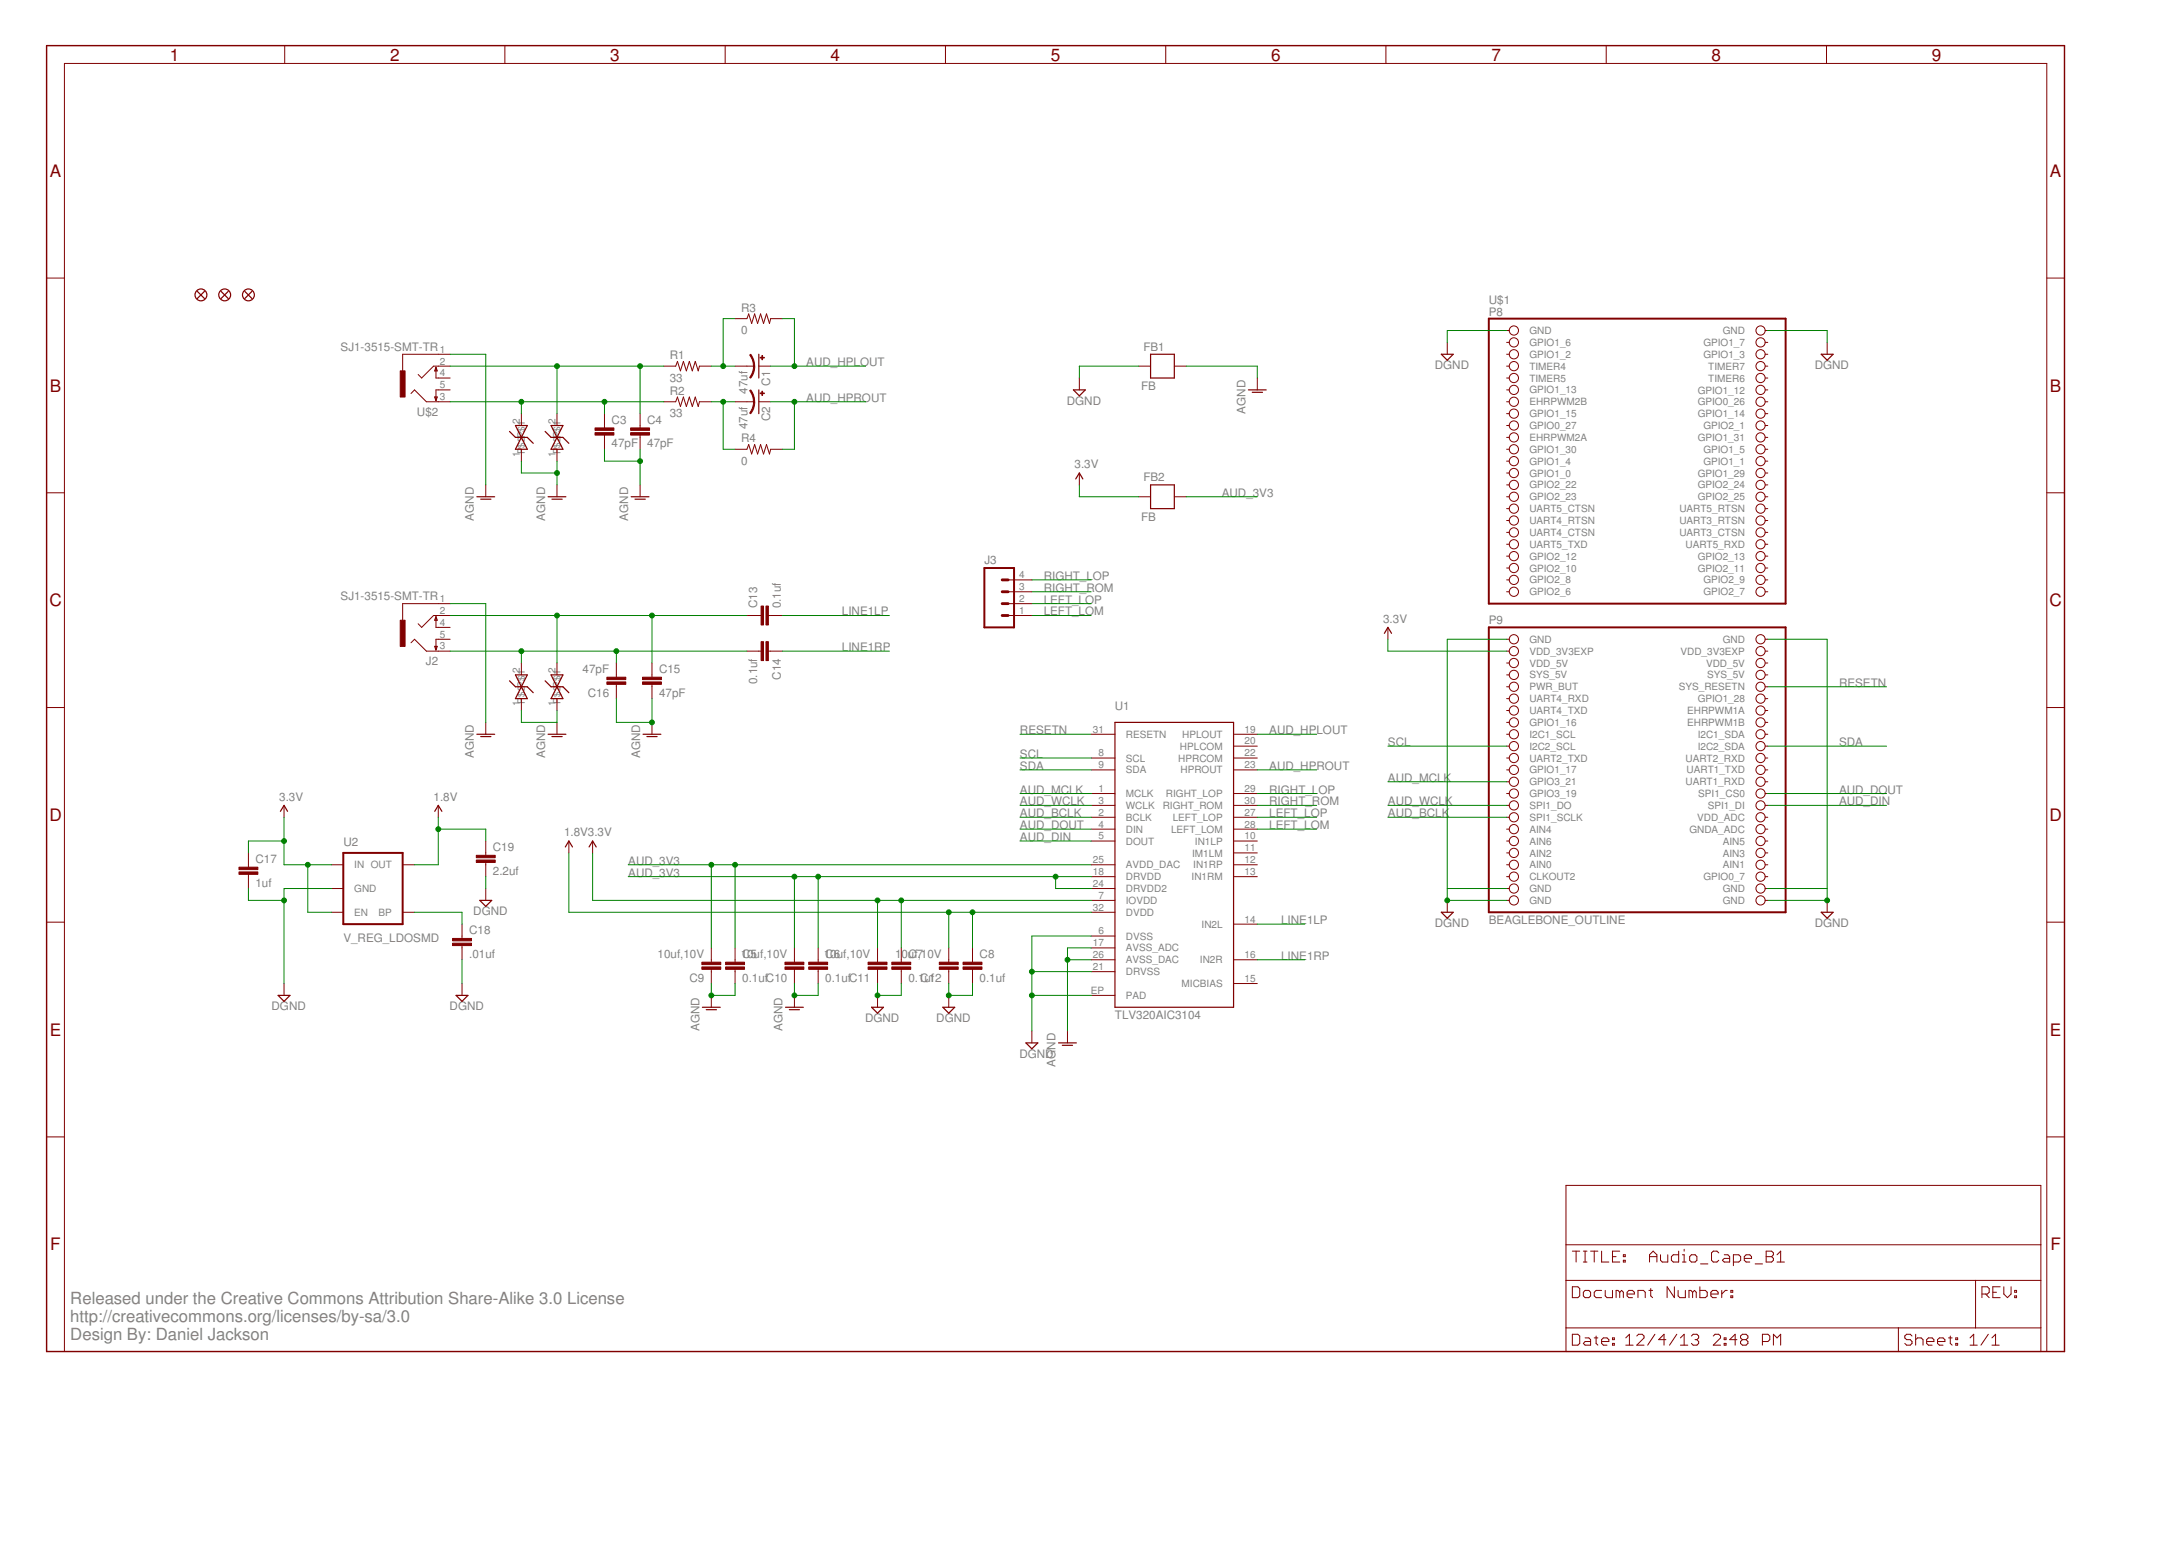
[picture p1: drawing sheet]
<svg xmlns="http://www.w3.org/2000/svg" width="420mm" height="297mm" viewBox="0 0 420 297" stroke-linecap="round" stroke-linejoin="round" font-family="sans-serif">
<g fill="none" stroke="#800000" stroke-width=".23">
<path d="M38 56.1l1.4 1.4M39.4 56.1l-1.4 1.4M42.6 56.1l1.3 1.4M43.9 56.1l-1.3 1.4M47.1 56.1l1.4 1.4M48.5 56.1l-1.4 1.4M83.7 76.4h.5l-.3 .7zM83.9 70.7l.3 .7h-.5zM146.1 68.2v4.6M146.1 75.1v4.5M206.7 75.1h2.3l-1.2 1.1zM221.6 68.2h4.5v4.6h-4.5z"/>
<path d="M240.4 75.1h3.4M241.1 75.5h2M277.5 68.2h2.3l-1.1 1.1zM350.7 68.2h2.3l-1.2 1.1zM91.8 95.6h3.4M92.6 96.1h1.9M98.1 83.1l1.2 1.1h2.2l1.2 1.1M99.3 81.9h2.2l-2.2 4.6h2.2zM105 83.1l1.1 1.1h2.3l1.1 1.1M105.5 95.6h3.5M106.1 81.9h2.3l-2.3 4.6h2.3zM106.3 96.1h1.9"/>
<path d="M121.5 95.6h3.5M122.3 96.1h1.9M207.1 92.2l.7-1.1 .7 1.1M221.6 93.3h4.5v4.6h-4.5zM83.9 118.7l.3 .7h-.5zM83.7 124.4h.5l-.3 .7zM98.1 131.1l1.2 1.1h2.2l1.2 1.1M99.3 129.9h2.2l-2.2 4.6h2.2zM105 131.1l1.1 1.1h2.3l1.1 1.1M106.1 129.9h2.3l-2.3 4.6h2.3zM214.7 139.1h22.8v54.8h-22.8zM266.6 121.9l.7-1.1 .6 1.1"/>
<path d="M54 156.2l.7-1.2 .7 1.2M83.7 156.2l.7-1.2 .7 1.2M91.8 141.4h3.4M92.6 141.8h1.9M105.5 141.4h3.5M106.3 141.8h1.9M123.8 141.4h3.5M124.6 141.8h1.9M92.4 173.3h2.3l-1.2 1.2zM108.9 163l.6-1.1 .7 1.1M113.4 163l.7-1.1 .7 1.1M277.5 175.6h2.3l-1.1 1.2z"/>
<path d="M350.7 175.6h2.3l-1.2 1.2zM53.6 191.6h2.2l-1.1 1.2zM87.8 191.6h2.3l-1.1 1.2zM135.3 193.9h3.4M136 194.4h2M151.3 193.9h3.4M152 194.4h1.9M167.8 193.9h2.3l-1.1 1.2zM181.5 193.9h2.3l-1.1 1.2zM197.5 200.8h2.3l-1.1 1.1zM203.8 200.8h3.5M204.6 201.2h1.9"/>
<circle cx="38.7" cy="56.8" r="1.14"/>
<circle cx="43.3" cy="56.8" r="1.14"/>
<circle cx="47.8" cy="56.8" r="1.14"/>
</g>
<g fill="none" stroke="#800000" stroke-width=".19">
<path d="M54.8 8.8v3.4M97.2 8.8v3.4M139.6 8.8v3.4M182.1 8.8v3.4M224.5 8.8v3.4M266.9 8.8v3.4M309.3 8.8v3.4M351.7 8.8v3.4M9 53.5h3.4M394.1 53.5h3.4M79.1 75.8l.7-.7 2.3 2.2h4.6M83.9 70.7v2.1h2.8"/>
<path d="M86.7 70.5h-3.2l-2.3 2.3-.7-.7M86.7 68.2h-9.2v3.2M86.7 75.1h-2.8v2M100.4 79.6v2.3M107.3 79.6v2.3M116.4 79.6v2.8M123.3 79.6v2.8M127.8 70.5h2.3l.4-.9 .5 1.8 .6-1.8 .6 1.8 .5-1.8 .6 1.8 .6-1.8 .6 1.8 .2-.9h2.3M127.8 77.3h2.3l.4-.9 .5 1.9 .6-1.9 .6 1.9 .5-1.9 .6 1.9 .6-1.9 .6 1.9 .2-1h2.3M141.5 70.5h3.7M141.5 77.3h3.7M141.5 61.3h2.3l.4-.9 .5 1.9 .6-1.9 .6 1.9 .6-1.9 .5 1.9 .6-1.9 .6 1.9 .2-1h2.3"/>
<path d="M146.1 70.5h2.3M146.1 77.3h2.3M207.8 72.8v2.3M219.3 70.5h2.3M226.1 70.5h2.3M242.1 72.8v2.3M278.7 65.9v2.3M290.1 70.5h.5M290.1 77.3h.5M290.1 63.6h.5M290.1 65.9h.5M290.1 68.2h.5"/>
<path d="M290.1 72.8h.5M290.1 75.1h.5M290.1 79.6h.5M339.9 70.5h.5M339.9 77.3h.5M339.9 63.6h.5M339.9 65.9h.5M339.9 68.2h.5M339.9 72.8h.5M339.9 75.1h.5M339.9 79.6h.5M351.8 65.9v2.3"/>
<path d="M9 94.9h3.4M93.5 93.3v2.3M100.4 86.5v2.3M107.3 86.5v2.3M107.3 93.3v2.3M116.4 83.8v2.7M123.3 83.8v2.7M123.3 93.3v2.3M141.5 86.5h2.3l.4-.9 .5 1.8 .6-1.8 .6 1.8 .6-1.8 .5 1.8 .6-1.8 .6 1.8 .2-.9h2.3M207.8 91.1v2.2M219.3 95.6h2.3M226.1 95.6h2.3"/>
<path d="M290.1 86.5h.5M290.1 81.9h.5M290.1 84.2h.5M290.1 88.8h.5M290.1 91.1h.5M290.1 93.3h.5M290.1 95.6h.5M290.1 97.9h.5M339.9 86.5h.5M339.9 81.9h.5M339.9 84.2h.5M339.9 88.8h.5"/>
<path d="M339.9 91.1h.5M339.9 93.3h.5M339.9 95.6h.5M339.9 97.9h.5M394.1 94.9h3.4M83.9 118.7v2.1h2.8M86.7 116.2h-9.2v3.2M86.7 118.5h-3.2l-2.3 2.3-.7-.7M143.8 118.5h2.8M147.9 118.5h2.8M194.1 111.6h4.6M194.1 113.9h4.6"/>
<path d="M194.1 116.2h4.6M194.1 118.5h4.6M290.1 100.2h.5M290.1 102.5h.5M290.1 104.8h.5M290.1 107.1h.5M290.1 109.3h.5M290.1 111.6h.5M290.1 113.9h.5M339.9 100.2h.5M339.9 102.5h.5M339.9 104.8h.5"/>
<path d="M339.9 107.1h.5M339.9 109.3h.5M339.9 111.6h.5M339.9 113.9h.5M9 136.2h3.4M79.1 123.7l.7-.6 2.3 2.2h4.6M86.7 123.1h-2.8v2M93.5 139.1v2.3M100.4 127.6v2.3M100.4 134.5v2.3M107.3 127.6v2.3M107.3 134.5v2.3"/>
<path d="M107.3 139.1v2.3M118.7 127.6v2.8M118.7 131.7v2.8M125.5 127.6v2.8M125.5 131.7v2.8M125.5 139.1v2.3M143.8 125.3h2.8M147.9 125.3h2.8M267.3 120.8v2.3M290.1 123.1h.5M290.1 125.3h.5M290.1 127.6h.5"/>
<path d="M290.1 129.9h.5M290.1 132.2h.5M290.1 134.5h.5M290.1 136.8h.5M290.1 139.1h.5M339.9 123.1h.5M339.9 125.3h.5M339.9 127.6h.5M339.9 129.9h.5M339.9 132.2h.5M339.9 134.5h.5M339.9 136.8h.5"/>
<path d="M339.9 139.1h.5M394.1 136.2h3.4M54.7 155v2.3M84.4 155v2.3M210.1 141.4h4.6M210.1 145.9h4.6M210.1 148.2h4.6M210.1 152.8h4.6M210.1 155h4.6M210.1 157.3h4.6M210.1 159.6h4.6M237.5 141.4h4.6"/>
<path d="M237.5 143.6h4.6M237.5 145.9h4.6M237.5 148.2h4.6M237.5 152.8h4.6M237.5 155h4.6M237.5 157.3h4.6M237.5 159.6h4.6M290.1 141.4h.5M290.1 143.6h.5M290.1 145.9h.5M290.1 148.2h.5M290.1 150.5h.5"/>
<path d="M290.1 152.8h.5M290.1 155h.5M290.1 157.3h.5M290.1 159.6h.5M339.9 141.4h.5M339.9 143.6h.5M339.9 145.9h.5M339.9 148.2h.5M339.9 150.5h.5M339.9 152.8h.5M339.9 155h.5M339.9 157.3h.5"/>
<path d="M339.9 159.6h.5M9 177.5h3.4M47.8 164.2v2.7M47.8 168.3v2.7M63.8 166.5h2.3M63.8 171h2.3M63.8 175.6h2.3M77.5 166.5h2.3M77.5 175.6h2.3M89 177.9v2.8M93.5 161.9v2.8M93.5 166v2.8"/>
<path d="M93.5 171v2.3M109.5 161.9v2.3M114.1 161.9v2.3M210.1 161.9h4.6M210.1 166.5h4.6M210.1 168.8h4.6M210.1 171h4.6M210.1 173.3h4.6M210.1 175.6h4.6M237.5 161.9h4.6M237.5 164.2h4.6M237.5 166.5h4.6"/>
<path d="M237.5 168.8h4.6M237.5 177.9h4.6M278.7 173.3v2.3M290.1 161.9h.5M290.1 164.2h.5M290.1 166.5h.5M290.1 168.8h.5M290.1 171h.5M290.1 173.3h.5M339.9 161.9h.5M339.9 164.2h.5M339.9 166.5h.5"/>
<path d="M339.9 168.8h.5M339.9 171h.5M339.9 173.3h.5M351.8 173.3v2.3M394.1 177.5h3.4M54.7 189.3v2.3M89 182v2.8M89 189.3v2.3M137 182.5v2.7M137 186.6v2.7M137 191.6v2.3M141.5 182.5v2.7"/>
<path d="M141.5 186.6v2.7M153 182.5v2.7M153 186.6v2.7M153 191.6v2.3M157.5 182.5v2.7M157.5 186.6v2.7M169 182.5v2.7M169 186.6v2.7M169 191.6v2.3M173.5 182.5v2.7M173.5 186.6v2.7M182.7 182.5v2.7"/>
<path d="M182.7 186.6v2.7M182.7 191.6v2.3M187.3 182.5v2.7M187.3 186.6v2.7M198.7 198.5v2.3M205.5 198.5v2.3M210.1 180.2h4.6M210.1 182.5h4.6M210.1 184.8h4.6M210.1 187h4.6M210.1 191.6h4.6M237.5 184.8h4.6"/>
<path d="M237.5 189.3h4.6M9 218.9h3.4M394.1 218.9h3.4M301.5 228.2h91.5v32h-91.5zM301.5 239.6h91.5M301.5 246.5h91.5M301.5 255.6h91.5M302.8 247.7h1l.4 .4v1.4l-.4 .3h-1zM302.8 256.9h1l.4 .3v1.4l-.4 .4h-1zM302.8 240.9h1.4M303.5 240.9v2.1M304.9 240.9h.7"/>
<path d="M304.9 243h.7M305.2 257.6h.7l.4 .3v1.1h-1.1l-.3-.4 .3-.3h1.1M305.2 248.4h.7l.4 .4v.7l-.4 .3h-.7l-.3-.3v-.7zM305.2 240.9v2.1M306.3 240.9h1.4M307 257.6h.7M307 240.9v2.1M307.3 257.2v1.4l.4 .4M308.4 258.3h1.4v-.4l-.4-.3h-.7l-.3 .3v.7l.3 .4h.7M308.4 240.9v2.1h1.4M308.4 248.4h-1.1l-.3 .4v.7l.3 .3h1.1M309.1 248.4v1.1l.3 .3h1.1v-1.4"/>
<path d="M310.5 258.6h.4v.4h-.4zM310.5 257.6h.4v.3h-.4zM310.5 241.9h.7M311.9 240.9h-1.4v2.1h1.4M311.9 248.8l-.3-.4h-.4v1.4M311.9 248.8l.4-.4 .3 .4v1M311.9 248.8v1M312.6 242.6h.3v.4h-.3zM312.6 241.6h.3v.3h-.3zM313.1 259h1.4M313.1 257.6l.7-.7v2.1M313.3 249.1h1.4v-.3l-.4-.4h-.7l-.3 .4v.7l.3 .3h.7"/>
<path d="M315.2 257.2l.3-.3h.7l.4 .3v.4l-1.4 1.4h1.4M315.4 249.8v-1.4h1.1l.3 .4v1M317.5 248.4h.7M317.6 241.9h1.4M317.6 243v-1.4l.7-.7 .7 .7v1.4M317.9 248.1v1.4l.3 .3M318.7 256.9l-1.4 2.1M319.7 241.6v1l.4 .4h1v-1.4M320.8 257.9h-1.4l1-1v2.1M322.4 247.7v2.1l-1.4-2.1v2.1M322.9 256.9l-1.4 2.1M323.1 248.4v1.1l.4 .3h1v-1.4"/>
<path d="M323.2 240.9v2.1h-1l-.4-.4v-.7l.4-.3h1M323.6 259h1.4M323.6 257.6l.7-.7v2.1M324 241.6h.3v1.4M324 243h.7M324.3 240.5v.4M325.7 257.2l.3-.3h.7l.4 .3v.4l-.4 .3M325.7 241.6h.7l.3 .3v.7l-.3 .4h-.7l-.3-.4v-.7zM325.9 248.8l-.3-.4h-.4v1.4M325.9 248.8v1M325.9 248.8l.4-.4 .3 .4v1M326.4 257.9h.3"/>
<path d="M326.7 257.9l.4 .4v.3l-.4 .4h-.7l-.3-.4M327.3 247.7v2.1h1.1l.3-.3v-.7l-.3-.4h-1.1M327.4 243.3h1.5M329.4 249.1h1.4v-.3l-.3-.4h-.7l-.4 .4v.7l.4 .3h.7M329.9 257.2l.3-.3h.7l.4 .3v.4l-1.4 1.4h1.4M331 241.2l-.4-.3h-.7l-.3 .3v1.4l.3 .4h.7l.4-.4M331.5 248.4v1.4M332 258.6h.4v.4h-.4zM332 257.6h.4v.3h-.4zM332 241.6h.7l.4 .3v1.1h-1.1l-.3-.4 .3-.3h1.1M332.6 248.4h-.4l-.7 .7M333.3 249.5h.4v.3h-.4z"/>
<path d="M333.3 248.4h.4v.4h-.4zM333.8 243h1l.4-.4v-.7l-.4-.3h-1v2M334.5 257.9h-1.4l1-1v2.1M335.5 257.9l-.3 .4v.3l.3 .4h.7l.4-.4v-.3l-.4-.4M335.5 257.9l-.3-.3v-.4l.3-.3h.7l.4 .3v.4l-.4 .3M335.5 257.9h.7M335.9 242.3h1.4v-.4l-.4-.3h-.7l-.3 .3v.7l.3 .4h.7M338 243.3h1.4M339.4 258.3h1l.4-.4v-.7l-.4-.3h-1v2.1M340.1 240.9h1l.4 .3v.4l-.4 .3 .4 .4v.3l-.4 .4h-1zM340.1 241.9h1M341.5 259v-2.1l.7 .7 .7-.7v2.1"/>
<path d="M342.2 241.6l.7-.7v2.1M342.2 243h1.4M365.5 255.6v4.6M368.2 257.2l-.4-.3h-.7l-.3 .3v.4l.3 .3h.7l.4 .4v.3l-.4 .4h-.7l-.3-.4M368.9 257.9l.3-.3h.7l.4 .3v1.1M368.9 256.9v2.1M371 258.3h1.4v-.4l-.4-.3h-.7l-.3 .3v.7l.3 .4h.7M373.1 258.3h1.4v-.4l-.4-.3h-.7l-.3 .3v.7l.3 .4h.7M375.2 257.6h.7M375.5 257.2v1.4l.4 .4M376.6 258.6h.4v.4h-.4zM376.6 257.6h.4v.3h-.4z"/>
<path d="M379.3 259h1.4M379.3 257.6l.7-.7v2.1M380.4 246.5v9.1M381.6 249.1h1.1l.3-.3v-.7l-.3-.4h-1.1v2.1M382.3 249.1l.7 .7M382.9 256.9l-1.5 2.1M383.6 259h1.4M383.6 257.6l.7-.7v2.1M383.7 248.8h.7M385.1 247.7h-1.4v2.1h1.4M385.8 247.7v1.4l.7 .7 .7-.7v-1.4M387.9 249.5h.4v.3h-.4z"/>
<path d="M387.9 248.4h.4v.4h-.4zM12.4 260.2v-248h381.7v248"/>
<circle cx="291.5" cy="68.2" r=".89"/>
<circle cx="291.5" cy="70.5" r=".89"/>
<circle cx="291.5" cy="72.8" r=".89"/>
<circle cx="291.5" cy="65.9" r=".89"/>
<circle cx="291.5" cy="77.3" r=".89"/>
<circle cx="291.5" cy="79.6" r=".89"/>
<circle cx="291.5" cy="63.6" r=".89"/>
<circle cx="291.5" cy="75.1" r=".89"/>
<circle cx="339" cy="63.6" r=".89"/>
<circle cx="339" cy="65.9" r=".89"/>
<circle cx="339" cy="68.2" r=".89"/>
<circle cx="339" cy="70.5" r=".89"/>
<circle cx="339" cy="77.3" r=".89"/>
<circle cx="339" cy="79.6" r=".89"/>
<circle cx="339" cy="75.1" r=".89"/>
<circle cx="339" cy="72.8" r=".89"/>
<circle cx="291.5" cy="81.9" r=".89"/>
<circle cx="291.5" cy="84.2" r=".89"/>
<circle cx="291.5" cy="86.5" r=".89"/>
<circle cx="291.5" cy="91.1" r=".89"/>
<circle cx="291.5" cy="93.3" r=".89"/>
<circle cx="291.5" cy="97.9" r=".89"/>
<circle cx="291.5" cy="88.8" r=".89"/>
<circle cx="291.5" cy="95.6" r=".89"/>
<circle cx="339" cy="81.9" r=".89"/>
<circle cx="339" cy="84.2" r=".89"/>
<circle cx="339" cy="86.5" r=".89"/>
<circle cx="339" cy="88.8" r=".89"/>
<circle cx="339" cy="93.3" r=".89"/>
<circle cx="339" cy="95.6" r=".89"/>
<circle cx="339" cy="91.1" r=".89"/>
<circle cx="339" cy="97.9" r=".89"/>
<circle cx="291.5" cy="113.9" r=".89"/>
<circle cx="291.5" cy="111.6" r=".89"/>
<circle cx="291.5" cy="102.5" r=".89"/>
<circle cx="291.5" cy="104.8" r=".89"/>
<circle cx="291.5" cy="107.1" r=".89"/>
<circle cx="291.5" cy="100.2" r=".89"/>
<circle cx="291.5" cy="109.3" r=".89"/>
<circle cx="339" cy="100.2" r=".89"/>
<circle cx="339" cy="111.6" r=".89"/>
<circle cx="339" cy="107.1" r=".89"/>
<circle cx="339" cy="113.9" r=".89"/>
<circle cx="339" cy="102.5" r=".89"/>
<circle cx="339" cy="104.8" r=".89"/>
<circle cx="339" cy="109.3" r=".89"/>
<circle cx="291.5" cy="125.3" r=".89"/>
<circle cx="291.5" cy="129.9" r=".89"/>
<circle cx="291.5" cy="123.1" r=".89"/>
<circle cx="291.5" cy="139.1" r=".89"/>
<circle cx="291.5" cy="134.5" r=".89"/>
<circle cx="291.5" cy="136.8" r=".89"/>
<circle cx="291.5" cy="127.6" r=".89"/>
<circle cx="291.5" cy="132.2" r=".89"/>
<circle cx="339" cy="129.9" r=".89"/>
<circle cx="339" cy="136.8" r=".89"/>
<circle cx="339" cy="139.1" r=".89"/>
<circle cx="339" cy="134.5" r=".89"/>
<circle cx="339" cy="127.6" r=".89"/>
<circle cx="339" cy="123.1" r=".89"/>
<circle cx="339" cy="125.3" r=".89"/>
<circle cx="339" cy="132.2" r=".89"/>
<circle cx="291.5" cy="150.5" r=".89"/>
<circle cx="291.5" cy="155" r=".89"/>
<circle cx="291.5" cy="148.2" r=".89"/>
<circle cx="291.5" cy="145.9" r=".89"/>
<circle cx="291.5" cy="159.6" r=".89"/>
<circle cx="291.5" cy="141.4" r=".89"/>
<circle cx="291.5" cy="152.8" r=".89"/>
<circle cx="291.5" cy="157.3" r=".89"/>
<circle cx="291.5" cy="143.6" r=".89"/>
<circle cx="339" cy="148.2" r=".89"/>
<circle cx="339" cy="141.4" r=".89"/>
<circle cx="339" cy="159.6" r=".89"/>
<circle cx="339" cy="145.9" r=".89"/>
<circle cx="339" cy="152.8" r=".89"/>
<circle cx="339" cy="155" r=".89"/>
<circle cx="339" cy="150.5" r=".89"/>
<circle cx="339" cy="157.3" r=".89"/>
<circle cx="339" cy="143.6" r=".89"/>
<circle cx="291.5" cy="173.3" r=".89"/>
<circle cx="291.5" cy="166.5" r=".89"/>
<circle cx="291.5" cy="164.2" r=".89"/>
<circle cx="291.5" cy="171" r=".89"/>
<circle cx="291.5" cy="168.8" r=".89"/>
<circle cx="291.5" cy="161.9" r=".89"/>
<circle cx="339" cy="173.3" r=".89"/>
<circle cx="339" cy="171" r=".89"/>
<circle cx="339" cy="161.9" r=".89"/>
<circle cx="339" cy="168.8" r=".89"/>
<circle cx="339" cy="164.2" r=".89"/>
<circle cx="339" cy="166.5" r=".89"/>
</g>
<g fill="#800000" stroke="#800000" stroke-width=".19">
<path d="M145.1 70.5h.2v.7l-.4 1-.4 .6-.1-.1 .4-.8z" fill-rule="evenodd"/>
<path d="M144.4 68.3l.1-.1 .4 .6 .3 1 .1 .7h-.2l-.3-1.4z" fill-rule="evenodd"/>
<path d="M145.1 77.3h.2v.8l-.4 .9-.4 .7-.1-.2 .4-.8z" fill-rule="evenodd"/>
<path d="M144.4 75.2l.1-.1 .4 .6 .3 .9 .1 .7h-.2l-.3-1.3z" fill-rule="evenodd"/>
</g>
<g fill="#800000" stroke="#800000" stroke-width=".19">
<path d="M146.7 68.5h.1v.8h-.1z"/>
<path d="M146.4 68.8h.8v.1h-.8z"/>
<path d="M146.7 75.3h.1v.8h-.1z"/>
<path d="M146.4 75.6h.8v.2h-.8z"/>
<path d="M114.6 83.3h3.6v.5h-3.6z"/>
<path d="M114.6 82.4h3.6v.4h-3.6z"/>
<path d="M121.4 83.3h3.7v.5h-3.7z"/>
<path d="M121.4 82.4h3.7v.4h-3.7z"/>
<path d="M139.7 186.1h3.7v.5h-3.7z"/>
<path d="M139.7 185.2h3.7v.5h-3.7z"/>
<path d="M155.7 186.1h3.7v.5h-3.7z"/>
<path d="M155.7 185.2h3.7v.5h-3.7z"/>
<path d="M171.7 186.1h3.7v.5h-3.7z"/>
<path d="M171.7 185.2h3.7v.5h-3.7z"/>
<path d="M185.4 186.1h3.7v.5h-3.7z"/>
<path d="M185.4 185.2h3.7v.5h-3.7z"/>
<path d="M135.1 185.2h3.7v.5h-3.7z"/>
<path d="M135.1 186.1h3.7v.5h-3.7z"/>
<path d="M151.2 185.2h3.6v.5h-3.6z"/>
<path d="M151.2 186.1h3.6v.5h-3.6z"/>
<path d="M167.2 185.2h3.6v.5h-3.6z"/>
<path d="M167.2 186.1h3.6v.5h-3.6z"/>
<path d="M180.9 185.2h3.6v.5h-3.6z"/>
<path d="M180.9 186.1h3.6v.5h-3.6z"/>
<path d="M77.1 71.4h.9v5h-.9z"/>
<path d="M77.1 119.4h.9v5h-.9z"/>
<path d="M147.5 116.7h.5v3.6h-.5z"/>
<path d="M146.6 116.7h.4v3.6h-.4z"/>
<path d="M146.6 123.5h.4v3.7h-.4z"/>
<path d="M147.5 123.5h.5v3.7h-.5z"/>
<path d="M123.7 131.3h3.7v.4h-3.7z"/>
<path d="M123.7 130.4h3.7v.4h-3.7z"/>
<path d="M116.9 130.4h3.6v.4h-3.6z"/>
<path d="M116.9 131.3h3.6v.4h-3.6z"/>
<path d="M46 167.9h3.7v.4h-3.7z"/>
<path d="M46 166.9h3.7v.5h-3.7z"/>
<path d="M87.1 181.6h3.7v.4h-3.7z"/>
<path d="M87.1 180.7h3.7v.4h-3.7z"/>
<path d="M91.7 165.6h3.7v.4h-3.7z"/>
<path d="M91.7 164.7h3.7v.4h-3.7z"/>
</g>
<path d="M286.7 61.3h57.1v54.9h-57.1zM189.5 109.3h5.8v11.5h-5.8zM286.7 120.8h57.1v54.8h-57.1zM66.1 164.2h11.4v13.7h-11.4z" fill="none" stroke="#800000" stroke-width=".38"/>
<path d="M193 113.9h1.1M193 116.2h1.1M193 118.5h1.1M193 111.6h1.1" fill="none" stroke="#800000" stroke-width=".55"/>
<path d="M9 8.8h388.5v251.4h-388.5z" fill="none" stroke="#800000" stroke-width=".28"/>
<g fill="none" stroke="#008000" stroke-width=".19">
<path d="M86.7 70.5h41.1M86.7 77.3h41.1M86.7 68.2h6.8v25.1M100.4 77.3v2.3M107.3 70.5v9.1M116.4 77.3v2.3M123.3 70.5v9.1M137 70.5h4.5M137 77.3h4.5M139.3 77.3v9.2h2.2M141.5 61.3h-2.2v9.2M148.4 70.5h18.3"/>
<path d="M148.4 77.3h18.3M150.7 61.3h2.3v9.2M153 77.3v9.2h-2.3M219.3 70.5h-11.5v2.3M228.4 70.5h13.7v2.3M290.1 63.6h-11.4v2.3M340.4 63.6h11.4v2.3M100.4 88.8v2.3h6.9M107.3 88.8v4.5M116.4 86.5v2.3h6.9M123.3 86.5v6.8M207.8 93.3v2.3h11.5"/>
<path d="M228.4 95.6h13.7M86.7 116.2h6.8v22.9M86.7 118.5h57.1M107.3 118.5v9.1M125.5 118.5v9.1M150.7 118.5h20.6M198.7 116.2h11.4M198.7 118.5h11.4M198.7 111.6h11.4M198.7 113.9h11.4M86.7 125.3h57.1M100.4 136.8v2.3h6.9v-2.3"/>
<path d="M100.4 125.3v2.3M118.7 125.3v2.3M118.7 134.5v4.6h6.8v-4.6M150.7 125.3h20.6M267.3 123.1v2.2h22.8M290.1 123.1h-11.4v50.2h11.4M340.4 123.1h11.4v50.2h-11.4M340.4 132.2h22.9M54.7 157.3v9.2h9.1M84.4 159.6h9.1v2.3M84.4 157.3v9.2h-4.6M196.4 148.2h13.7"/>
<path d="M196.4 141.4h13.7M196.4 145.9h13.7M196.4 152.8h13.7M196.4 155h13.7M196.4 157.3h13.7M196.4 159.6h13.7M242.1 148.2h11.4M242.1 141.4h11.4M242.1 152.8h11.4M242.1 155h11.4M242.1 157.3h11.4M242.1 159.6h11.4"/>
<path d="M267.3 143.6h22.8M267.3 150.5h22.8M267.3 155h22.8M267.3 157.3h22.8M340.4 143.6h22.9M340.4 152.8h22.9M340.4 155h22.9M47.8 171v2.3h6.9M54.7 161.9h-6.9v2.3M59.3 166.5v9.1h4.5M63.8 171h-9.1v18.3M79.8 175.6h9.2v2.3"/>
<path d="M93.5 168.8v2.2M109.5 164.2v11.4h100.6M114.1 164.2v9.1h96M121 166.5h89.1M121 168.8h89.1M137 166.5v16M141.5 166.5v16M153 168.8v13.7M157.5 168.8v13.7M169 173.3v9.2M173.5 173.3v9.2M182.7 175.6v6.9"/>
<path d="M187.3 175.6v6.9M196.4 161.9h13.7M203.3 168.8v2.2h6.8M242.1 177.9h9.1M278.7 171h11.4M340.4 171h11.4M89 184.8v4.5M137 189.3v2.3h4.5v-2.3M153 189.3v2.3h4.5v-2.3M169 189.3v2.3h4.5v-2.3M182.7 189.3v2.3h4.6v-2.3M198.7 191.6h11.4"/>
<path d="M198.7 187h11.4M205.5 184.8h4.6M210.1 182.5h-4.6v16M210.1 180.2h-11.4v18.3M242.1 184.8h9.1"/>
</g>
<g fill="#008000" stroke="#008000" stroke-width=".19">
<circle cx="123.3" cy="70.5" r=".47"/>
<circle cx="107.3" cy="70.5" r=".47"/>
<circle cx="139.3" cy="70.5" r=".47"/>
<circle cx="139.3" cy="77.3" r=".47"/>
<circle cx="153" cy="77.3" r=".47"/>
<circle cx="153" cy="70.5" r=".47"/>
<circle cx="205.5" cy="184.8" r=".47"/>
<circle cx="123.3" cy="88.8" r=".47"/>
<circle cx="153" cy="191.6" r=".47"/>
<circle cx="137" cy="191.6" r=".47"/>
<circle cx="125.5" cy="139.1" r=".47"/>
<circle cx="107.3" cy="91.1" r=".47"/>
<circle cx="198.7" cy="187" r=".47"/>
<circle cx="198.7" cy="191.6" r=".47"/>
<circle cx="182.7" cy="191.6" r=".47"/>
<circle cx="169" cy="191.6" r=".47"/>
<circle cx="278.7" cy="173.3" r=".47"/>
<circle cx="351.8" cy="173.3" r=".47"/>
<circle cx="54.7" cy="173.3" r=".47"/>
<circle cx="169" cy="173.3" r=".47"/>
<circle cx="173.5" cy="173.3" r=".47"/>
<circle cx="54.7" cy="161.9" r=".47"/>
<circle cx="59.3" cy="166.5" r=".47"/>
<circle cx="141.5" cy="166.5" r=".47"/>
<circle cx="137" cy="166.5" r=".47"/>
<circle cx="153" cy="168.8" r=".47"/>
<circle cx="157.5" cy="168.8" r=".47"/>
<circle cx="203.3" cy="168.8" r=".47"/>
<circle cx="116.4" cy="77.3" r=".47"/>
<circle cx="100.4" cy="77.3" r=".47"/>
<circle cx="100.4" cy="125.3" r=".47"/>
<circle cx="118.7" cy="125.3" r=".47"/>
<circle cx="107.3" cy="118.5" r=".47"/>
<circle cx="125.5" cy="118.5" r=".47"/>
<circle cx="84.4" cy="159.6" r=".47"/>
<circle cx="182.7" cy="175.6" r=".47"/>
<circle cx="187.3" cy="175.6" r=".47"/>
</g>
<g font-size="3.3" fill="#800000">
<text x="32.7" y="11.7">1</text>
<text x="75.1" y="11.7">2</text>
<text x="117.5" y="11.7">3</text>
<text x="159.9" y="11.7">4</text>
<text x="202.3" y="11.7">5</text>
<text x="244.8" y="11.7">6</text>
<text x="287.2" y="11.7">7</text>
<text x="329.6" y="11.7">8</text>
<text x="372" y="11.7">9</text>
<text x="9.6" y="34">A</text>
<text x="394.7" y="34">A</text>
<text x="9.6" y="75.4">B</text>
<text x="394.7" y="75.4">B</text>
<text x="9.5" y="116.7">C</text>
<text x="394.6" y="116.7">C</text>
<text x="9.5" y="158">D</text>
<text x="394.6" y="158">D</text>
<text x="9.6" y="199.4">E</text>
<text x="394.7" y="199.4">E</text>
<text x="9.7" y="240.7">F</text>
<text x="394.8" y="240.7">F</text>
</g>
<g font-size="3.2" fill="#808080">
<text x="13.5" y="251">Released under the Creative Commons Attribution Share-Alike 3.0 License</text>
<text x="13.5" y="254.5">http://creativecommons.org/licenses/by-sa/3.0</text>
<text x="13.5" y="257.9">Design By: Daniel Jackson</text>
</g>
<g font-size="2.2" fill="#808080">
<text x="142.7" y="60">R3</text>
<text x="286.7" y="58.5">U$1</text>
<text x="142.7" y="64.3">0</text>
<text x="286.7" y="60.8">P8</text>
<text x="65.6" y="67.5">SJ1-3515-SMT-TR</text>
<text x="129" y="69.1">R1</text>
<text x="155.3" y="70.5">AUD_HPLOUT</text>
<text x="220.2" y="67.5">FB1</text>
<text x="276.3" y="71.1">DGND</text>
<text x="349.4" y="71.1">DGND</text>
<text x="129" y="73.5">33</text>
<text x="129" y="76">R2</text>
<text x="144" y="75.8" transform="rotate(-90 144 75.8)">47uf</text>
<text x="148.3" y="74.3" transform="rotate(-90 148.3 74.3)">C1</text>
<text x="155.3" y="77.3">AUD_HPROUT</text>
<text x="205.4" y="77.9">DGND</text>
<text x="219.7" y="75.1">FB</text>
<text x="80.3" y="80.1">U$2</text>
<text x="117.8" y="81.6">C3</text>
<text x="124.6" y="81.6">C4</text>
<text x="129" y="80.3">33</text>
<text x="144" y="82.6" transform="rotate(-90 144 82.6)">47uf</text>
<text x="148.3" y="81.1" transform="rotate(-90 148.3 81.1)">C2</text>
<text x="239.8" y="79.6" transform="rotate(-90 239.8 79.6)">AGND</text>
<text x="117.8" y="86.1">47pF</text>
<text x="124.6" y="86.1">47pF</text>
<text x="142.7" y="89.5">0</text>
<text x="142.7" y="85.1">R4</text>
<text x="206.9" y="90.1">3.3V</text>
<text x="220.2" y="92.7">FB2</text>
<text x="235.3" y="95.6">AUD_3V3</text>
<text x="91.3" y="100.2" transform="rotate(-90 91.3 100.2)">AGND</text>
<text x="105" y="100.2" transform="rotate(-90 105 100.2)">AGND</text>
<text x="121" y="100.2" transform="rotate(-90 121 100.2)">AGND</text>
<text x="219.7" y="100.2">FB</text>
<text x="189.5" y="108.7">J3</text>
<text x="201" y="111.6">RIGHT_LOP</text>
<text x="201" y="113.9">RIGHT_ROM</text>
<text x="65.6" y="115.5">SJ1-3515-SMT-TR</text>
<text x="145.8" y="117.1" transform="rotate(-90 145.8 117.1)">C13</text>
<text x="150.3" y="117.1" transform="rotate(-90 150.3 117.1)">0.1uf</text>
<text x="162.1" y="118.5">LINE1LP</text>
<text x="201" y="116.2">LEFT_LOP</text>
<text x="201" y="118.5">LEFT_LOM</text>
<text x="266.3" y="119.9">3.3V</text>
<text x="162.1" y="125.3">LINE1RP</text>
<text x="286.7" y="120.2">P9</text>
<text x="82" y="128.1">J2</text>
<text x="112.2" y="129.6">47pF</text>
<text x="126.9" y="129.6">C15</text>
<text x="145.8" y="131.7" transform="rotate(-90 145.8 131.7)">0.1uf</text>
<text x="150.4" y="130.8" transform="rotate(-90 150.4 130.8)">C14</text>
<text x="113.2" y="134.2">C16</text>
<text x="126.9" y="134.1">47pF</text>
<text x="214.7" y="136.8">U1</text>
<text x="354.1" y="132.2">RESETN</text>
<text x="196.4" y="141.3">RESETN</text>
<text x="244.4" y="141.3">AUD_HPLOUT</text>
<text x="267.3" y="143.6">SCL</text>
<text x="354.1" y="143.6">SDA</text>
<text x="91.3" y="145.9" transform="rotate(-90 91.3 145.9)">AGND</text>
<text x="105" y="145.9" transform="rotate(-90 105 145.9)">AGND</text>
<text x="123.3" y="145.9" transform="rotate(-90 123.3 145.9)">AGND</text>
<text x="196.4" y="145.9">SCL</text>
<text x="196.4" y="148.2">SDA</text>
<text x="244.4" y="148.2">AUD_HPROUT</text>
<text x="53.8" y="154.1">3.3V</text>
<text x="83.5" y="154.1">1.8V</text>
<text x="196.4" y="152.8">AUD_MCLK</text>
<text x="196.4" y="155.1">AUD_WCLK</text>
<text x="244.4" y="152.8">RIGHT_LOP</text>
<text x="244.4" y="155.1">RIGHT_ROM</text>
<text x="267.3" y="150.5">AUD_MCLK</text>
<text x="267.3" y="155.1">AUD_WCLK</text>
<text x="354.1" y="155.1">AUD_DIN</text>
<text x="354.1" y="152.8">AUD_DOUT</text>
<text x="108.6" y="161">1.8V3.3V</text>
<text x="196.4" y="157.3">AUD_BCLK</text>
<text x="196.4" y="161.9">AUD_DIN</text>
<text x="196.4" y="159.6">AUD_DOUT</text>
<text x="244.4" y="157.3">LEFT_LOP</text>
<text x="244.4" y="159.6">LEFT_LOM</text>
<text x="267.3" y="157.3">AUD_BCLK</text>
<text x="49.2" y="166.1">C17</text>
<text x="66.1" y="162.8">U2</text>
<text x="94.9" y="163.9">C19</text>
<text x="121" y="166.5">AUD_3V3</text>
<text x="49.2" y="170.7">1uf</text>
<text x="94.9" y="168.4">2.2uf</text>
<text x="121" y="168.8">AUD_3V3</text>
<text x="90.3" y="179.9">C18</text>
<text x="91.1" y="176.2">DGND</text>
<text x="246.7" y="177.9">LINE1LP</text>
<text x="276.3" y="178.5">DGND</text>
<text x="286.7" y="177.9">BEAGLEBONE_OUTLINE</text>
<text x="349.4" y="178.5">DGND</text>
<text x="66.1" y="181.3">V_REG_LDOSMD</text>
<text x="90.3" y="184.4">.01uf</text>
<text x="126.6" y="184.4">10uf,10V</text>
<text x="142.6" y="184.4">1C05uf,10V</text>
<text x="158.6" y="184.4">1C06uf,10V</text>
<text x="172.3" y="184.4">1</text>
<text x="173.6" y="184.4">0uf,10V</text>
<text x="174.9" y="184.4">C7</text>
<text x="188.6" y="184.4">C8</text>
<text x="246.7" y="184.8">LINE1RP</text>
<text x="132.7" y="189">C9</text>
<text x="142.9" y="189">0.1ufC10</text>
<text x="158.9" y="189">0.1ufC11</text>
<text x="174.9" y="189">0.1Cu1f2</text>
<text x="188.6" y="189">0.1uf</text>
<text x="52.3" y="194.5">DGND</text>
<text x="86.6" y="194.5">DGND</text>
<text x="166.6" y="196.8">DGND</text>
<text x="180.3" y="196.8">DGND</text>
<text x="214.7" y="196.2">TLV320AIC3104</text>
<text x="134.7" y="198.5" transform="rotate(-90 134.7 198.5)">AGND</text>
<text x="150.7" y="198.5" transform="rotate(-90 150.7 198.5)">AGND</text>
<text x="196.3" y="203.6">DGND</text>
<text x="203.3" y="205.3" transform="rotate(-90 203.3 205.3)">AGND</text>
</g>
<g font-size="1.9" fill="#808080">
<text x="294.5" y="64.3">GND</text>
<text x="331.7" y="64.3">GND</text>
<text x="84.7" y="67.9">1</text>
<text x="84.7" y="70.2">2</text>
<text x="294.5" y="66.6">GPIO1_6</text>
<text x="294.5" y="68.9">GPIO1_2</text>
<text x="294.5" y="71.2">TIMER4</text>
<text x="328" y="66.6">GPIO1_7</text>
<text x="328" y="68.9">GPIO1_3</text>
<text x="328.9" y="71.2">TIMER7</text>
<text x="84.7" y="77">3</text>
<text x="84.7" y="74.7">5</text>
<text x="84.7" y="72.5">4</text>
<text x="294.5" y="73.5">TIMER5</text>
<text x="294.5" y="75.7">GPIO1_13</text>
<text x="326.9" y="75.8">GPIO1_12</text>
<text x="328.9" y="73.5">TIMER6</text>
<text x="100.1" y="81.6" transform="rotate(-90 100.1 81.6)">2</text>
<text x="106.9" y="81.6" transform="rotate(-90 106.9 81.6)">2</text>
<text x="294.5" y="78">EHRPWM2B</text>
<text x="294.5" y="80.3">GPIO1_15</text>
<text x="294.5" y="82.6">GPIO0_27</text>
<text x="326.9" y="78">GPIO0_26</text>
<text x="326.9" y="80.3">GPIO1_14</text>
<text x="328" y="82.6">GPIO2_1</text>
<text x="100.1" y="87.9" transform="rotate(-90 100.1 87.9)">1</text>
<text x="101.1" y="87.4" transform="rotate(-90 101.1 87.4)">P</text>
<text x="101.1" y="86.2" transform="rotate(-90 101.1 86.2)">$2P$1</text>
<text x="106.9" y="87.9" transform="rotate(-90 106.9 87.9)">1</text>
<text x="107.9" y="87.4" transform="rotate(-90 107.9 87.4)">P</text>
<text x="107.9" y="86.2" transform="rotate(-90 107.9 86.2)">$2P$1</text>
<text x="294.5" y="84.9">EHRPWM2A</text>
<text x="294.5" y="87.2">GPIO1_30</text>
<text x="294.5" y="89.5">GPIO1_4</text>
<text x="326.9" y="84.9">GPIO1_31</text>
<text x="328" y="87.2">GPIO1_5</text>
<text x="328" y="89.5">GPIO1_1</text>
<text x="294.5" y="91.7">GPIO1_0</text>
<text x="294.5" y="94">GPIO2_22</text>
<text x="326.9" y="91.8">GPIO1_29</text>
<text x="326.9" y="94">GPIO2_24</text>
<text x="294.5" y="96.3">GPIO2_23</text>
<text x="294.5" y="98.6">UART5_CTSN</text>
<text x="294.5" y="100.9">UART4_RTSN</text>
<text x="323.4" y="98.6">UART5_RTSN</text>
<text x="323.4" y="100.9">UART3_RTSN</text>
<text x="326.9" y="96.3">GPIO2_25</text>
<text x="294.5" y="103.2">UART4_CTSN</text>
<text x="294.5" y="105.5">UART5_TXD</text>
<text x="294.5" y="107.7">GPIO2_12</text>
<text x="323.4" y="103.2">UART3_CTSN</text>
<text x="324.6" y="105.5">UART5_RXD</text>
<text x="326.9" y="107.7">GPIO2_13</text>
<text x="196.2" y="113.6">3</text>
<text x="196.2" y="111.3">4</text>
<text x="294.5" y="110">GPIO2_10</text>
<text x="294.5" y="112.3">GPIO2_8</text>
<text x="326.9" y="110">GPIO2_11</text>
<text x="328" y="112.3">GPIO2_9</text>
<text x="84.7" y="115.9">1</text>
<text x="84.7" y="118.2">2</text>
<text x="196.2" y="118.2">1</text>
<text x="196.2" y="115.9">2</text>
<text x="294.5" y="114.6">GPIO2_6</text>
<text x="328" y="114.6">GPIO2_7</text>
<text x="84.7" y="125">3</text>
<text x="84.7" y="122.7">5</text>
<text x="84.7" y="120.5">4</text>
<text x="294.5" y="123.7">GND</text>
<text x="331.7" y="123.7">GND</text>
<text x="100.1" y="129.6" transform="rotate(-90 100.1 129.6)">2</text>
<text x="106.9" y="129.6" transform="rotate(-90 106.9 129.6)">2</text>
<text x="294.5" y="126">VDD_3V3EXP</text>
<text x="294.5" y="128.3">VDD_5V</text>
<text x="294.5" y="130.6">SYS_5V</text>
<text x="323.6" y="126">VDD_3V3EXP</text>
<text x="328.5" y="128.3">VDD_5V</text>
<text x="328.7" y="130.6">SYS_5V</text>
<text x="100.1" y="135.9" transform="rotate(-90 100.1 135.9)">1</text>
<text x="101.1" y="135.4" transform="rotate(-90 101.1 135.4)">P</text>
<text x="101.1" y="134.2" transform="rotate(-90 101.1 134.2)">$2P$1</text>
<text x="106.9" y="135.9" transform="rotate(-90 106.9 135.9)">1</text>
<text x="107.9" y="135.4" transform="rotate(-90 107.9 135.4)">P</text>
<text x="107.9" y="134.2" transform="rotate(-90 107.9 134.2)">$2P$1</text>
<text x="294.5" y="132.9">PWR_BUT</text>
<text x="294.5" y="135.2">UART4_RXD</text>
<text x="294.5" y="137.5">UART4_TXD</text>
<text x="323.3" y="132.9">SYS_RESETN</text>
<text x="324.9" y="137.5">EHRPWM1A</text>
<text x="326.9" y="135.2">GPIO1_28</text>
<text x="210.4" y="141">31</text>
<text x="216.8" y="142">RESETN</text>
<text x="227.6" y="142">HPLOUT</text>
<text x="239.6" y="141">19</text>
<text x="239.6" y="143.3">20</text>
<text x="294.5" y="139.7">GPIO1_16</text>
<text x="294.5" y="142">I2C1_SCL</text>
<text x="324.9" y="139.7">EHRPWM1B</text>
<text x="326.9" y="142">I2C1_SDA</text>
<text x="211.5" y="145.6">8</text>
<text x="211.5" y="147.9">9</text>
<text x="216.8" y="146.6">SCL</text>
<text x="216.8" y="148.9">SDA</text>
<text x="226.9" y="146.6">HPRCOM</text>
<text x="227.2" y="144.3">HPLCOM</text>
<text x="227.3" y="148.9">HPROUT</text>
<text x="239.6" y="145.6">22</text>
<text x="239.6" y="147.9">23</text>
<text x="294.5" y="144.3">I2C2_SCL</text>
<text x="294.5" y="146.6">UART2_TXD</text>
<text x="294.5" y="148.9">GPIO1_17</text>
<text x="324.6" y="146.6">UART2_RXD</text>
<text x="324.8" y="148.9">UART1_TXD</text>
<text x="326.9" y="144.3">I2C2_SDA</text>
<text x="211.5" y="152.5">1</text>
<text x="211.5" y="154.7">3</text>
<text x="216.8" y="153.5">MCLK</text>
<text x="216.8" y="155.7">WCLK</text>
<text x="223.9" y="155.7">RIGHT_ROM</text>
<text x="224.5" y="153.5">RIGHT_LOP</text>
<text x="239.6" y="152.5">29</text>
<text x="239.6" y="154.7">30</text>
<text x="294.5" y="151.2">GPIO3_21</text>
<text x="294.5" y="153.5">GPIO3_19</text>
<text x="294.5" y="155.7">SPI1_DO</text>
<text x="324.6" y="151.2">UART1_RXD</text>
<text x="327" y="153.5">SPI1_CS0</text>
<text x="328.8" y="155.7">SPI1_DI</text>
<text x="211.5" y="157">2</text>
<text x="211.5" y="159.3">4</text>
<text x="211.5" y="161.6">5</text>
<text x="216.8" y="158">BCLK</text>
<text x="216.8" y="160.3">DIN</text>
<text x="225.5" y="160.3">LEFT_LOM</text>
<text x="225.8" y="158">LEFT_LOP</text>
<text x="239.6" y="157">27</text>
<text x="239.6" y="159.3">28</text>
<text x="239.6" y="161.6">10</text>
<text x="294.5" y="158">SPI1_SCLK</text>
<text x="294.5" y="160.3">AIN4</text>
<text x="325.3" y="160.3">GNDA_ADC</text>
<text x="326.8" y="158">VDD_ADC</text>
<text x="68.2" y="167.2">IN OUT</text>
<text x="210.4" y="166.2">25</text>
<text x="216.8" y="162.6">DOUT</text>
<text x="216.8" y="167.2">AVDD_DAC</text>
<text x="229.6" y="164.9">IM1LM</text>
<text x="229.8" y="167.2">IN1RP</text>
<text x="230.1" y="162.6">IN1LP</text>
<text x="239.6" y="163.9">11</text>
<text x="239.6" y="166.2">12</text>
<text x="294.5" y="162.6">AIN6</text>
<text x="294.5" y="164.9">AIN2</text>
<text x="294.5" y="167.2">AIN0</text>
<text x="331.7" y="162.6">AIN5</text>
<text x="331.7" y="164.9">AIN3</text>
<text x="331.7" y="167.2">AIN1</text>
<text x="68.2" y="171.7">GND</text>
<text x="210.4" y="168.4">18</text>
<text x="210.4" y="170.7">24</text>
<text x="211.5" y="173">7</text>
<text x="216.8" y="169.5">DRVDD</text>
<text x="216.8" y="171.7">DRVDD2</text>
<text x="229.4" y="169.5">IN1RM</text>
<text x="239.6" y="168.4">13</text>
<text x="294.5" y="169.5">CLKOUT2</text>
<text x="294.5" y="171.7">GND</text>
<text x="328" y="169.5">GPIO0_7</text>
<text x="331.7" y="171.7">GND</text>
<text x="68.2" y="176.3">EN</text>
<text x="72.9" y="176.3">BP</text>
<text x="210.4" y="175.3">32</text>
<text x="211.5" y="179.9">6</text>
<text x="216.8" y="174">IOVDD</text>
<text x="216.8" y="176.3">DVDD</text>
<text x="231.4" y="178.6">IN2L</text>
<text x="239.6" y="177.6">14</text>
<text x="294.5" y="174">GND</text>
<text x="331.7" y="174">GND</text>
<text x="210.4" y="182.2">17</text>
<text x="210.4" y="184.4">26</text>
<text x="216.8" y="180.9">DVSS</text>
<text x="216.8" y="183.2">AVSS_ADC</text>
<text x="216.8" y="185.5">AVSS_DAC</text>
<text x="231.1" y="185.5">IN2R</text>
<text x="239.6" y="184.4">16</text>
<text x="210" y="191.3">EP</text>
<text x="210.4" y="186.7">21</text>
<text x="216.8" y="187.7">DRVSS</text>
<text x="227.5" y="190">MICBIAS</text>
<text x="239.6" y="189">15</text>
<text x="216.8" y="192.3">PAD</text>
</g>
</svg>
